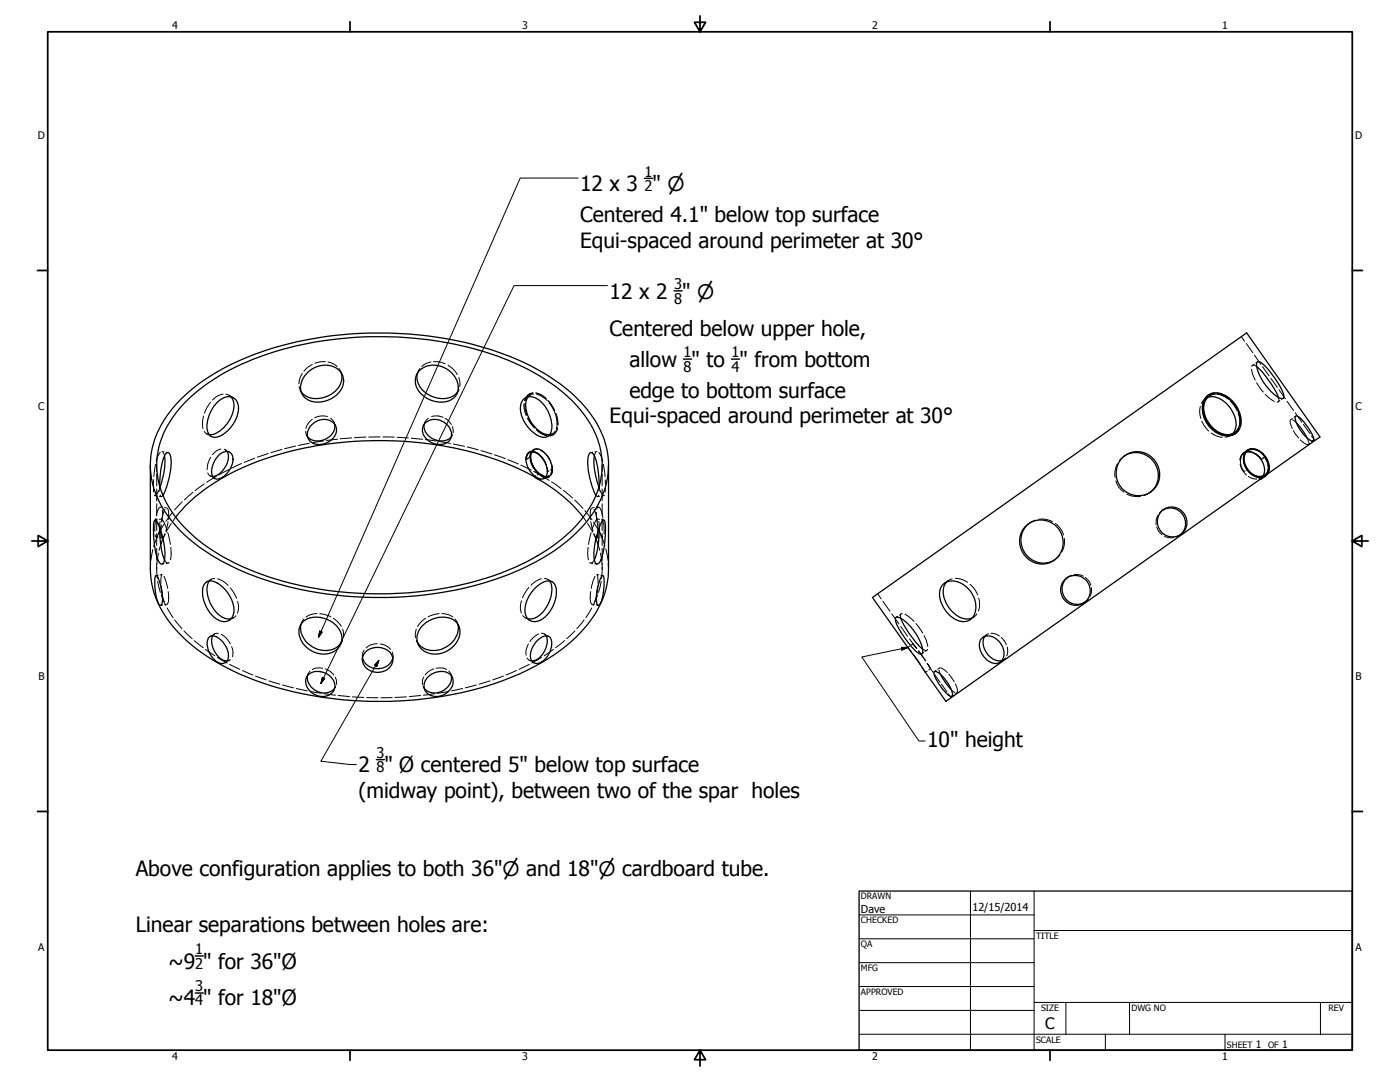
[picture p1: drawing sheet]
<svg xmlns="http://www.w3.org/2000/svg" width="559mm" height="432mm" viewBox="0 0 559 432" stroke-linecap="round" stroke-linejoin="round" font-family="sans-serif">
<!-- layer: Hidden (ANSI) -->
<g fill="none" stroke="#000" stroke-width=".4">
<path d="M495.5 134.4l1.3 1.8M497.5 137.1l2.6 3.7M89 157.3l-2.2 .8-2 1.5M90.2 157.3l1.2 .4 .8 .7M91.4 157.7l.6 .4M92.6 158.4l.6 .4M119.4 154.3l.8 2M119.8 155.6l.2 .5M120.3 156.6l.2 .4M120.6 149l-1.1 2.5-.2 1.7M124.7 145.4l-1.6 1-1.8 1.7M129.9 144.3l-2.1 .1-2.1 .6"/>
<path d="M130.9 144.5l2.3 .7 1.4 1.1M135.3 147.1l.9 1.8M136 148.1l.1 .6M136.4 149.1l.2 .4M166.5 149.1l-.2 .4M166.9 148.1l-.1 .6M167.6 147.1l-.9 1.8M172 144.5l-2.3 .7-1.4 1.1M173 144.3l2.5 .2 2.2 .7M178.8 145.7l2.6 2.2 1.1 1.6M182.6 156.6l-.2 .4M183.1 150.7l.5 1.8-.1 1.8"/>
<path d="M183.1 155.6l-.2 .5M183.2 155.4l-.5 .9M210.4 158.4l-.7 .4M211.3 157.2h.1M211.6 157.7l-.6 .3M212.7 156.8a3.8 3.8 0 0 0-3.3 3.1M212.7 156.8a3.5 3.5 0 0 0-3.1 3.1M213 157.2l-1 .3-1.2 .9M213.9 156.8l1.9 .7 2.1 1.6M213.9 156.8a8.8 8.8 0 0 1 4.1 2.3M214.2 157.4a9 9 0 0 1 4.2 2.4M218.8 160l1.4 1.9 1 2"/>
<path d="M218.8 160l2.6 3.8M481.1 159.1l-1.5 1.9M481.4 158.9l-.3 .2M481.6 158.8l-.5 .3M481.9 158.7l-.3 .1M482.6 158.1l-.5 .3M484.6 156.8l-2.3 .9M484.8 157.3a4.5 4.5 0 0 0-3.8 2.7M485.8 156.8l2.1 .6 2.4 1.5M486 157.3l1.9 .6 2.3 1.4M491.2 159.8l1.7 1.9 1.2 2.1M499.6 147.3l.3 1.7 1.1 2.7"/>
<path d="M499.6 146.2h.1a1.09 1.09 0 0 1 1.9 .1M500.6 145.4l-.7 .5M500.7 141.7l2.6 3.7M501.6 152.7l2.7 3.8M501.9 144.4l-.6 .5M503.9 146.3l2.6 3.7M505 157.4l1.9 1.7 1.7 1.1M507.2 150.9l2.6 3.7M510.3 158.6l.1 .6a.85 .85 0 0 1-.7 1.3M510.5 155.5l2.6 3.7M510.9 159.9l-.7 .4M512.2 158.9l-.7 .5"/>
<path d="M81.3 166.1l-.5 2.2 .2 2.7M81.5 172.1l.9 1 1.1 .4M82.5 173.1l.6 .4M83.7 173.8l.6 .4M84 160.5l-2.4 4.4M88.1 179.2l-1.7 .7-1.6 1.5M89.5 179.3l1.2 .8M89.9 179.5l.6 .3M112.5 179.4l-4.4 1.3M118 178l-4.4 1.1M122 172.1l.2 1.1 .5 1M122.4 173.6l.2 .5"/>
<path d="M122.8 174.6l.2 .4M123.5 176.8l-4.4 1M124.7 167.3l-1.5 1.4-1.1 2.3M129.1 176l-4.4 .7M130.7 166.2l-2.4-.2-2.7 .8M132 166.9l1.1 1.2 .4 1.2M133.3 168.5l.2 .5M133.7 169.5l.3 .4M134.7 175.3l-4.5 .5M140.4 174.8l-4.6 .3M146 174.4l-4.5 .3M151.7 174.4h-4.6"/>
<path d="M152.8 174.4h4.6M158.5 174.5l4.5 .3M164.1 174.9l4.6 .4M169.2 169.5l-.3 .4M169.6 168.5l-.2 .5M169.8 175.5l4.4 .5M170.9 166.9l-.8 .9-.7 1.5M172.3 166.2l.4-.1a6.8 6.8 0 0 1 4.1 .5M175.4 176.2l4.4 .8M177.6 166.9l1.2 .9 1.3 1.6M180.1 174.6l-.2 .4M180.5 170.2l.4 1.8-.1 .8"/>
<path d="M180.5 173.5l-.4 .7M180.5 173.6l-.2 .5M181 177.2l4.4 .9M186.5 178.4l4.4 1.1M192 179.8l4.3 1.4M209.2 161.1v2.2l.8 2.5M209.5 161.1l.1 2.2 .7 2.4M210.8 166.8l2.6 4-1.9-2.3-1-1.6M212.9 179.5a3.5 3.5 0 0 1 3.9 .6M212.9 179.4h.1M213.1 179.6l-.6 .4M213.3 179.3a3 3 0 0 0-1.8 3.1"/>
<path d="M214.2 171.6l1.9 1.4zM214.2 179.1l1.9 .6 1.5 1.2M214.5 179.3l-.9 .1-1.3 .9M215.8 179.7v.1a8.4 8.4 0 0 1 3.5 3.6M216.1 173l2.2 .9M216.1 173l2.1 .9M219.2 160.8l1.4 2 1 2.2M219.3 173.8l-.7 .4M220.5 173l-.6 .4M220.7 173.5v.1M220.7 173.5h.1M221.5 172.2l-.7 .7-1.3 .5"/>
<path d="M221.6 165l.6 2.4 .2 2.1M221.9 165l.5 1.6 .4 3M222 166.2a8.5 8.5 0 0 1 .1 4.9M222.3 170.8a3.3 3.3 0 0 1-2.8 3.1M222.6 170.8a3.5 3.5 0 0 1-3.1 3.1M479.1 162.1l-.2 2.6 .4 2.2M479.7 168.1l.9 1.8 1.9 2.1M480.6 161l-.3 2.6 .5 2.3M481.1 167l.7 1.5 2.1 2.4M483.4 172.8l2 1.1 2.5 .6M484.9 171.8l2.3 1.2 2.2 .5M491 160.1l1.4 1.4 1.4 2.5"/>
<path d="M491.4 173.6l-2.3 .9M491.6 173.5l-.2 .1M491.9 173.3l-.5 .3M492.1 173l-.2 .2M492.8 172.6l-2.2 .8M492.8 172.6l-.4 .4M494.2 165l.7 2.6-.2 2.1M494.3 170.8l-1.5 1.8M494.6 165l.6 2.8-.1 2.1M494.7 171.1l-1.6 1.9M498 179.9l-.5 .4M499.9 179.1l-1.4 .2-1.1 .7"/>
<path d="M500.9 179.3l2 .9 1.4 1.3M501 179.3a3.4 3.4 0 0 0-4.6 3.3M513.7 160.1l2.6 3.7M515.1 167.5l-.1 1.5 .8 2M515.9 167l-.7 .4M516 167.5l1.4 1.2M516.3 171.8l2.1 3.1M517 164.8l2.6 3.7M517.2 166.1l-.7 .4M519 175.5l1.6 1.4 1.5 .5M520.3 169.4l2.6 3.6M521.7 174.8l.7 1.7"/>
<path d="M522.8 176.8l-.6 .5M523.5 174l1.3 1.8M524.1 175.9l-.6 .4M61.3 191.4v4.9M61.9 197.8l.8 .1M62 185.3l-.6 4.9M62.5 185.7v2.3M62.5 189.2v4.7M62.5 195.1v4.8M63.4 195.6a2.46 2.46 0 0 1-1.6 2.2l-.2-.3M63.6 198.1l.8 .1M63.7 194.2l.1 1.8"/>
<path d="M63.7 193.9v.2M63.9 194.4l-.3 .7M63.9 180.5l-.9 1.5-.6 2.1M63.9 197.6l.1 .2a.52 .52 0 0 0 .6 .4 .52 .52 0 0 0 .4-.5M64.6 180.2l.9 .1M65.2 180.6l.5 1.3M66.3 180.5l.8 .1M77 196.5l-3.4 3M81.5 193.1l-3.6 2.7M82.9 188.7a1.92 1.92 0 0 0 2 1.5M83.8 189.9l.7 .3M84.1 182.5l-1.2 3-.2 2"/>
<path d="M85 190.6l.7 .3M86.4 190.1l-3.9 2.4M91.1 180.1l.6 .4M91.3 187.4l-4 2.1M96.5 185l-4.2 1.9M101.7 182.9l-4.2 1.6M107.1 181l-4.4 1.4M197.4 181.5l4.3 1.5M202.7 183.5l4.2 1.7M207.9 185.6l4.1 2M211.6 183.4l.5 1.8 1 1.8M211.7 182.4l.3 1.7"/>
<path d="M211.9 180.3l-.6 .4M212.2 180.2a5.6 5.6 0 0 0-.2 4.1M212.2 185l1.9 3M212.3 180.1l-1 .4M212.3 185.4l2.3 3.4M212.8 186l.8 1.4M213 188.1l2 1.1M213.4 180.3l2.3 1.6M213.7 187.8l1.3 1.4M213.8 189.9l-.6 .3 .4 .2M213.9 190.6l.8 .5M215 189.2l-.6 .3"/>
<path d="M215.5 189.5a3.5 3.5 0 0 0 3.9 .7M215.9 189.7l-1.2-1 1.4 1M215.9 189.7l.1 .1M215.9 189.7h.2M216 191.1l-.6 .4-.4-.2M216 189.7h.1M216 189.5l-.1 .2M216 189.7h-.1M216 189.7h.2M216 189.5l.2 .1M216 189.6v.1M216.1 189.7l1.6 .7 .8-.1"/>
<path d="M216.1 189.7l.2 .2M216.2 189.9h.1M216.3 189.9l.9 .3h1.6M216.3 189.8l.1 .1M216.3 189.8h.1M216.3 182.5l1.8 3.1M216.3 189.7h.1M216.4 189.7l-.1 .1M216.4 189.7v.2M216.4 189.9h-.1M217.2 190.4l2 1.3M217.2 190.4l-.6 .4"/>
<path d="M217.5 184.4l.6 1.2M217.6 180.8l.9 1.1 1.4 2.4M217.9 190.6l-.7 .3M218.2 181.6l1.8 3.4M218.4 186.4l.2 1.8M218.4 186.9l.2 1.3M219.1 190.4h-1.9M219.1 189.9l-.7 .3M219.1 190.1h.1M219.1 187.9l-.5 .3M219.2 190.3h.1M219.3 189.7l-1.3 .5"/>
<path d="M219.8 184.5a6 6 0 0 1 0 5M220.2 192.3l3.8 2.7M220.2 185.3a5.8 5.8 0 0 1-.1 4.1M220.2 186l.2 1.8-.6 1.9M220.2 187.3l-.1 1.3-.5 1.1M220.2 187.3l-.2 1.3M220.2 187.3l-.5 .3M224.9 195.7l3.6 3.1M229.4 199.5l3.3 3.4M236.6 180.5l-.8 .1M237.7 180.6l-.5 1.3M238.3 180.2l-.9 .1"/>
<path d="M239 197.6l-.1 .2a.52 .52 0 0 1-.6 .4 .52 .52 0 0 1-.4-.5M239 180.5l.9 1.5 .7 2.1M239 194.4l.3 .7M239.2 194.2l-.1 1.8M239.2 193.9v.2M239.3 198.1l-.8 .1M239.5 195.6a2.46 2.46 0 0 0 1.5 2.2l.2-.2M240.3 185.7v2.3M240.3 189.2v4.7M240.3 195.1v4.8M240.9 185.4l.6 4.9M241 197.8l-.8 .1"/>
<path d="M241.6 191.5v4.9M445.4 191.9l1.2 2.5 2 2M446 185l-1 3 .1 2.5M448.8 182l-.2 .1M448.8 181.9l-2 1.9M449.1 181.7l-.2 .2M449.8 197.2l1.9 .7 3.5 .2M459 196.5l-.1 .2M459.1 196.5l-2.5 1.2M459.4 196.3l-.2 .1M495 185.2a7.9 7.9 0 0 0 2.5 4.3M495.1 185.2l.6 1.9 .8 1.1"/>
<path d="M495.5 182.3l-.4 1.8 .3 1.7M495.6 186.7l.9 1.5M496.1 181l.3-.3-1 1.2-.4 1.7 .3-1.5zM496.5 184.2l.5 1.5 .8 1.6M496.9 180.4l-.5 .3M497 187.9l-.5 .3M497 180.6l-.4 .4M497.3 180.5l-1.4 1M497.8 187.3l.7 .9 1.8 1.3M497.8 187.3l.7 .8M497.8 187.3l-.4 .3M498 180.2l-1.6 .5"/>
<path d="M498.2 190.1l1.6 .8 1.8 .3M499.2 188.8l.9 .6M499.6 180.3l-1.3-.2-1.9 .6M499.6 180.4l1.5 .8M501.1 181l2.3 2.3M502.5 180.1l1.2 .9 1.1 1.4M503.9 190.2l-.5 .4M503.9 190.8l-.2 .2M504 190l-1.5 1M504.4 190.2l-.3 .2M504.6 190.1l-.4 .4M504.8 189.5l-.5 .4"/>
<path d="M504.9 189.9l-.2 .1M505 189.7a3.3 3.3 0 0 1-3.2 .5M505 189.7h.1M505 189.7l-.2 .2M505 182.3l.8 1.3 .7 2.6M505.1 189.7h.1M505.1 189.6v.1M505.1 189.7h-.1M505.5 189.5l-.2 .2M506.5 187.2l-.2 1.3-.6 .9M61 219.3l-.8 4.5M62.2 207l-.4 5"/>
<path d="M62.3 214.2l.8 .2M62.5 201v4.8M62.5 207v4.7M62.5 212.9v4.8M62.5 218.8v4.8M62.7 207.4l-.8 .1M62.9 214l-1.6 4.2M63.9 208.1l-.2 2.4M63.9 214.5l.8 .1M64.1 202.3l-.9 .8-.8 2.7M64.1 217.4l-.6 2.2M64.1 202.4l.9 .1"/>
<path d="M64.2 210l-1.1 3.2a.75 .75 0 0 1-.3 .8 .75 .75 0 0 1-.8 .1l-.2-.8M64.3 209.4l-.1 2.6M64.4 207.1l-.8 .2M64.5 207.1l1 1.3 1.1 3M64.8 203.5l.1 1.9-.4 2.9M65.6 209l-2.2 3.9M65.7 202.6l.8 .1M65.8 203.3l-.6 1.6-.7 3.3M65.8 212.9l-.8 1.7M65.9 213.2l-.9 1.9M66.8 202.9l.5 1.6-.1 2.8M66.9 212.5l1.1 4.7"/>
<path d="M67.1 208.2l-.9 3.8M68.1 218.4l.2 3.1-.2 1.9M68.4 208.9l-2 3.4M69 204.4l-2.8 3.6M70.1 206.4l-1.1 1.6M72.8 200.3l-3.1 3.2M232.8 206.4l1.1 1.6M233.4 203.8l2.9 3.7M234.5 208.9l2 3.4M234.8 218.4l-.2 2.8 .3 2.2M235.8 208.2l.9 3.8M236 212.5l-1.1 4.7"/>
<path d="M236.1 202.9l-.5 1.6 .1 2.8M236.9 208.4l2.4 4.1M237 213.2l.9 1.9M237 212.9l.9 1.7M237 203.3l.7 1.6 .7 3.3M237.2 202.6l-.9 .1M238.1 204.5l.5 5M238.2 203.2a.74 .74 0 0 1 .6-.9 .74 .74 0 0 1 .8 .8l1.1 3.5M238.6 209.4l.1 2.6M238.8 217.4l.6 2.2M238.8 202.4l-.8 .1M239 210.8l.9 2.8 .7 .6-.8 .2"/>
<path d="M239 208.1l.2 2.4M239 214.5l-.8 .1M239.3 207.3l-.9-.2-.5 .5-1.6 3.8M239.8 213.6l1.7 4.3M240.2 207.4l.8 .1M240.3 201v4.8M240.3 207v4.7M240.3 212.9v4.8M240.3 218.8v4.8M240.9 208.3l.2 4.7M241.8 219l.9 4.6M410.7 209l-.2 .1"/>
<path d="M411 208.7l-.2 .2M413.3 207.6l-2.6 1.3M414.6 207.3h3.2l2.3 .9M421.3 208.9l2.2 2.4 1 2.2M424.8 214.8v2.9l-.9 2.6M461.7 210.3a5.5 5.5 0 0 0 2.2 3.1M462.2 205.7a5.5 5.5 0 0 0-.7 3.7M464.1 203.6l-.2 .2M464.1 203.6l-1.4 1.3M464.4 203.4l-.2 .1M464.7 213.9a6 6 0 0 0 3.7 .7M471 213.5l-.1 .1"/>
<path d="M471.1 213.4l-1.7 .9M471.4 213.2l-.2 .2M60.1 224.9l-.1 2.2M62.5 226.4l.3 4.5M62.5 224.8v2.3M62.9 232l1.1 4.4M63.1 229.6l-.8 .1M63.2 220.7l-.6 4.5M64.3 233.7l.1 1M64.4 237.5l1.8 4.1M64.6 229.4l-.3 1.2v2.2M64.7 229.3l-.8 .1"/>
<path d="M64.8 237.7l.9 2.6M65.4 230l1.5 4.8M65.5 225l-.9 .1M65.7 223.4a1.23 1.23 0 0 0 1.8 1.1M67.1 236.1a6.4 6.4 0 0 1-.4 5.1M67.1 224.7l-.8 .2M83.1 231.8l-.6 .4M84.3 231.2l-.6 .3M85.7 230.8l-1 .1-1.2 1M86.9 230.9l2.4 1.3 1.8 1.4M91.9 234.6l1.6 2.1 .9 2.1M94.9 240l.3 2.8-.5 1.9"/>
<path d="M208.2 239.8l-.5 2.1 .4 2.7M211.1 234.4l-2.6 4.2M216.1 230.9l-2.4 1.2-1.7 1.5M217.3 230.8l1.1 .3 1 .8M218.6 231.2l.6 .3M219.8 231.8l.6 .4M235.8 236.1a6.4 6.4 0 0 0 .4 5.1M235.8 224.7l.8 .2M237.2 223.4a1.23 1.23 0 0 1-1.8 1.1M237.4 225l.9 .1M237.5 230l-1.5 4.8M238.1 237.7l-.9 2.6"/>
<path d="M238.2 229.3l.8 .1M238.3 229.4l.4 3.4M238.5 237.5l-1.8 4.1M238.6 233.7l-.1 1M239.6 220.7l.7 4.5M239.8 229.6l.8 .1M240 232l-1.1 4.4M240.3 226.4l-.2 4.5M240.3 224.8v2.3M242.8 224.8l.1 2.3M350.3 237l1.4 2M352.4 240l2.8 4"/>
<path d="M377.5 232.4l-.5 .3M378.5 231.7l-.5 .3M380 231l-2.2 1.3M381.3 230.8l1.9 .2 3 1.4M387.2 233.2l1.8 1.9 1.2 2.3M390.7 238.7l.3 3.3-.5 1.8M420.9 223.5l-.1 .1M421.3 223.2l-.2 .1M423 221.5l-2 1.9M426 230.6l-.2 .1M426.3 230.3l-.2 .1M427.7 229.6l-1.7 .9"/>
<path d="M428.6 229.4h2.5l1.3 .5M433.2 230.4a5.8 5.8 0 0 1 2.2 3.2M434.4 239.1l-1.4 1.2M435.6 234.5a5.6 5.6 0 0 1-.6 3.8M65 241.4l-.9 .2M66.5 241.2l-.8 .1M66.7 242.6l2.4 3.9M69.8 247.4l2.8 3.5M73.4 251.8l3.3 3.1M77.5 255.7l3.6 2.8M82 259.2l3.7 2.5M84.5 253.7l-.7 .3"/>
<path d="M85.7 253l-.7 .3M87.1 252.8a1.96 1.96 0 0 0-2.2 .9M88.3 253.2l2 1.4 1.6 2.3M92 247.3l-.6 .3M92.5 258.1l.5 1.7-.2 2.3M93.2 246.6l-.6 .3M94.2 245.7l-2 1.3M120 249.2l-.2 .5M120.5 248.3l-.2 .5M121.3 247l-1.1 2M126.5 244.9a7.7 7.7 0 0 0-4.3 1.4M127.6 244.9l1.8 .3 2.7 1"/>
<path d="M133 246.8l1.9 1.5 1.3 1.7M136.1 256.7l-.1 .5M136.6 255.8l-.2 .4M136.7 251.1l.5 2.2-.2 1.1M136.7 255.5l-.5 1M145.4 259.5l-.5 .7-.2 1.5M150.6 256.9a6.1 6.1 0 0 0-4.5 1.7M151.8 257a6 6 0 0 1 4.1 2.2M166.2 251.1l-.5 2.2 .2 1.1M166.2 255.5l.5 1M166.3 255.8l.2 .4M166.8 256.7l.1 .5"/>
<path d="M169.9 246.8l-1.9 1.5-1.3 1.7M175.3 244.9l-1.8 .3-2.6 1M176.4 244.9a7.7 7.7 0 0 1 4.3 1.4M181.6 247l1.1 2M182.4 248.3l.2 .5M182.9 249.2l.2 .5M208.7 245.7l.8 .8 1.2 .5M209.7 246.6l.6 .3M210.9 257l-1 2.8 .1 1.7M210.9 247.3l.6 .3M214.9 253l-1.9 1.3-1.5 1.7M216.1 252.7l1.1 .2 .8 .8"/>
<path d="M217.2 253l.7 .3M218.4 253.7l.7 .3M220.9 259.2l-3.7 2.5M225.4 255.7l-3.6 2.8M229.5 251.8l-3.3 3.1M233.1 247.4l-2.8 3.5M236.2 242.6l-2.4 3.9M236.3 241.2l.9 .1M238 241.4l.8 .2M356 245l2.8 4M358.3 245.9l-.6 .5M359.5 249.9l2.8 4"/>
<path d="M359.7 245l-.7 .5M360.1 244.9h-.1a1.21 1.21 0 0 0-.5 1.9M361.2 245.2l1.8 1.1 1.9 1.7M363 257.9l-.7 .5 1.6 1.9M363 255l1.4 1.9M364.4 256.9l-.7 .5M365.6 248.9l2.7 3.7M366 258.8l-1.6-1.9 1.5 1.9M366.6 259.8l2.8 4M366.7 259.8l2.8 3.9M368.2 259l.8 .5a.77 .77 0 0 0 1.2-.4M368.8 253.6l.9 1.9 .6 2.5"/>
<path d="M370 259.5l-.7 .5M387.7 246.9l-.4 .4M388.7 246.3l-.5 .3M389.9 245l-1.1 1.2-.9 .4M392.7 254l-.4 .4M393.8 253.3l-.5 .4M394.6 252.9l-1.5 1M395.5 252.7l1.8 .3 1.6 .8M399.6 254.4l1.2 1.3 .9 1.6M402 258.2l.2 2.3-.4 1.2M432.9 240.4l-.2 .1M433.3 240.2l-.2 .1"/>
<path d="M86.7 262.3l4 2.3M90.5 264.1l-.6 .4M91.6 265.1l4.1 2M91.7 263.5l-.6 .3M91.9 263.2l-1.2 .5M96.8 267.6l4.1 1.8M102 269.8l4.2 1.5M107.3 271.7l4.4 1.3M112.8 273.4l4.4 1.1M118.2 274.8l4.5 .9M122.6 269.8l-.2 .5M123 268.9l-.2 .5"/>
<path d="M123.8 267.8l-1.1 1.8M123.8 275.9l4.5 .8M128.8 266.7l-.3-.1a5.1 5.1 0 0 0-3.8 .6M129.4 276.9l4.5 .5M129.8 267h.2a6.5 6.5 0 0 1 3.2 2.4M133.5 274.9l-.2 .5M133.8 270.3l.4 1.1v1.8M134 273.9l-.5 .7M134 274l-.3 .4M135 277.6l4.6 .4M140.7 278.1l4.5 .2M144.7 261.7v.7"/>
<path d="M144.7 262.6l-.1 .5M146.4 278.4h4.5M156.5 260.2l.3 2.4M156.5 278.4h-4.5M156.8 262.8v.5M156.8 261.8v.5M162.2 278.1l-4.5 .2M167.9 277.6l-4.5 .4M168.9 273.9l.5 .7M168.9 274l.3 .4M169.1 270.3l-.4 1.1v1.8M169.4 274.9l.2 .5"/>
<path d="M173.1 267l-1.7 .8-1.7 1.6M173.5 276.9l-4.5 .5M174.1 266.7l.3-.1a5.1 5.1 0 0 1 3.8 .6M179.1 275.9l-4.5 .8M179.1 267.8l1 1.8M179.9 268.9l.2 .5M180.3 269.8l.2 .5M184.7 274.8l-4.5 .9M190.1 273.4l-4.4 1.1M195.6 271.7l-4.3 1.3M200.9 269.8l-4.2 1.5M206.1 267.6l-4.1 1.8"/>
<path d="M210.4 262.6l1 .9 .9 .2M211.2 263.5l.6 .3M211.3 265.1l-4.1 2M212.4 264.1l.6 .4M216.2 262.3l-3.9 2.3M364.6 261.2l2.8 4M368.1 266.3l1.2 2M368.6 260.5l-.7 .4M370.1 267.8l-.7 .6M370.1 264.8l1.3 2zM370.7 267.3l.7-.5 1.1 1.6M373.1 269.2l2.1 3.1"/>
<path d="M373.6 267.5l-.7 .5M374.8 267.4l.6 1.7M375 266.6l-.7 .5M375 266.6l1.5 .4 1.6 1.4M375.8 273l2.2 3.2M378.5 276.9l1.2 1.5M378.7 269l2.2 3.1M379.7 275.2l1.4 1.2M380.6 277.4l-.7 .5M381.3 272.9l.8 2.2-.1 1.3M382 276.5l-.7 .4M399.7 263.8l-.5 .4"/>
<path d="M400.7 263.2l-.5 .3M401.4 262.5l-1.5 1.1"/>
</g>
<g fill="#000">
<circle cx="211.3" cy="157.3" r=".19"/>
<circle cx="212.9" cy="179.5" r=".19"/>
<circle cx="213.2" cy="190.2" r=".19"/>
<circle cx="215.4" cy="191.5" r=".19"/>
<circle cx="216" cy="189.5" r=".19"/>
<circle cx="216.3" cy="189.9" r=".19"/>
<circle cx="505.9" cy="189.2" r=".19"/>
<circle cx="362.3" cy="258.4" r=".19"/>
</g>
<!-- layer: Visible (ANSI) -->
<g fill="none" stroke="#000" stroke-width=".51">
<path d="M72.1 159.4a89.9 89.9 0 0 1 41.1-21.7 150.9 150.9 0 0 1 89.9 4.4 75.3 75.3 0 0 1 32.2 22.6 33 33 0 0 1-.2 42.3 72.4 72.4 0 0 1-30.3 21.5 149 149 0 0 1-106.2 .3 73.5 73.5 0 0 1-30.5-21.4 32.9 32.9 0 0 1-.8-42.4zM92.2 158.4a8.5 8.5 0 0 1-1 9.9 9.8 9.8 0 0 1-7.7 5.2M122.7 148.7a9 9 0 0 1 13.4 0 7 7 0 0 1-3.2 10 9.4 9.4 0 0 1-11.7-.5 7.2 7.2 0 0 1 1.5-9.5zM136.2 148.9a8.4 8.4 0 0 1-6.8 9.7 8.2 8.2 0 0 1-9.2-2.3M166.7 148.9a8 8 0 0 0 5.6 9.2 8.5 8.5 0 0 0 10.4-1.8M167.5 147.8a9.6 9.6 0 0 1 14.8 4 6.1 6.1 0 0 1-.6 6.4 6.1 6.1 0 0 1-6 2.3 10.3 10.3 0 0 1-9.9-7.8l.3-2.8zM208.9 159.4a5.1 5.1 0 0 1 7.2 1.1 13.2 13.2 0 0 1 3.7 12.2 3.3 3.3 0 0 1-5.2 1.1 13.2 13.2 0 0 1-6.8-12.2zM210.8 158.4a9 9 0 0 0 .7 9.1 10.5 10.5 0 0 0 7.4 6l.6-.1M481.4 158.5a6.3 6.3 0 0 1 8.5-.2 11.4 11.4 0 0 1 4.8 12.9 6 6 0 0 1-9.2 1.1 10.8 10.8 0 0 1-4.5-13.4zM481.8 158.8a6.4 6.4 0 0 1 9.1 .8 9.7 9.7 0 0 1 2.9 12.1 5.9 5.9 0 0 1-8.3 .1 10.6 10.6 0 0 1-4.6-11.5zM481.9 158.7a8.4 8.4 0 0 1 9.2 4.2 8.3 8.3 0 0 1 1 10.1M482.3 157.7a8.5 8.5 0 0 0-.5 11.3 9.1 9.1 0 0 0 10.8 4.4l.5-.4"/>
<path d="M501.6 146.3l2 1.9 3.9 5.2 2.8 5.2M501.9 144.4a4.5 4.5 0 0 1 3.6 2.3l3.6 4.6 2.1 3.5a4.8 4.8 0 0 1 1.1 4.1 4.7 4.7 0 0 1-4.5-2.2l-3.2-3.8-2.1-3.7a5.3 5.3 0 0 1-.6-4.8zM74.1 160.3a84 84 0 0 1 35.8-20 146.4 146.4 0 0 1 93.2 3.6 69.1 69.1 0 0 1 30.8 22.7 32 32 0 0 1-1.5 40.3 76.8 76.8 0 0 1-34.8 22.7 145.9 145.9 0 0 1-95.7-1.3 72.9 72.9 0 0 1-31.9-22.1 32.2 32.2 0 0 1 .5-41.7zM86.8 160.5a5 5 0 0 1 7.4-.9 9 9 0 0 1-1.5 10.1 9.1 9.1 0 0 1-7.5 4.8 4.5 4.5 0 0 1-2.5-5.8 15.3 15.3 0 0 1 4.1-8.2zM124 170a6.2 6.2 0 0 1 9.9-.3 5.7 5.7 0 0 1-4.9 7.5 4.5 4.5 0 0 1-6.3-4.8zM133.5 169.3a6.3 6.3 0 0 1-6.8 6.7l-2.5-.5-1.5-1.3M169.4 169.3a6.3 6.3 0 0 0 6.8 6.7l2.5-.5 1.4-1.3M169.9 168.6a6.5 6.5 0 0 1 6.9-.3 6.5 6.5 0 0 1 3.3 6 4.9 4.9 0 0 1-6.7 2.7 5.6 5.6 0 0 1-4.4-7.3zM497.8 179.7a6.2 6.2 0 0 0 1.3 9.3 5.6 5.6 0 0 0 5 1.4l-126.5 89.5-29.4-41.5 149.4-105.6 29.3 41.6-21 14.8M517.1 166.2a2.68 2.68 0 0 1 2.9 1.8 17 17 0 0 1 4.4 7.5 .84 .84 0 0 1-.8 .6 .84 .84 0 0 1-.8-.5 13.5 13.5 0 0 1-5.8-9.3zM517.4 168.7l2.4 2.9 1.9 3.2M60 185.7v41.4a37.5 37.5 0 0 0 12.5 26.6 87.3 87.3 0 0 0 36.3 20.2 149.9 149.9 0 0 0 94.4-3.3 73.2 73.2 0 0 0 32.1-22.4 34.3 34.3 0 0 0 7.6-21.1v-41.4"/>
<path d="M63.7 193.9l.2-4.5 .7-4a6.4 6.4 0 0 1 2.3-4.8 2.47 2.47 0 0 1 1.4 2.9v2.7l-.7 4-1.1 4.2-1.5 3.3M65.7 181.9a27.9 27.9 0 0 1-1.8 12.5M87.4 181.7a3.2 3.2 0 0 1 5.2-.2 8.2 8.2 0 0 1-3.6 8.8 2.61 2.61 0 0 1-4.2-.4 8.6 8.6 0 0 1 2.6-8.2zM90.7 180.1a8 8 0 0 1-3.4 9.1l-2.4 1M210.1 183.3l1.6-.9a8.5 8.5 0 0 0 6.3 7.8M210.7 180.9a3.8 3.8 0 0 1 5.6 1.6 7.9 7.9 0 0 1 1.6 7.7 2.58 2.58 0 0 1-4 .1 7.9 7.9 0 0 1-3.5-9.1zM211.3 180.5l-1.1 1.3-.1 1.5a2.63 2.63 0 0 1 1.3-2.7 2.63 2.63 0 0 1 3.1 .4l1.8 1.7 1.2 1.7M212.3 180.3a6 6 0 0 0 .5 5.7M213.2 190.2l2.2 1.3M237.2 181.9v4.7l.7 3.8 1.1 4M239.2 193.9l-.2-4.5-.7-4a6.4 6.4 0 0 0-2.3-4.8 2.47 2.47 0 0 0-1.4 2.9l.1 3.3 .6 3.4 1.1 4.2 1.5 3.3M447.5 183.1a8.8 8.8 0 0 1 13.5 .9 8.8 8.8 0 0 1-3 13.1 9 9 0 0 1-10.7-2.9 9 9 0 0 1 .2-11.1z"/>
<path d="M448.8 181.9a8.9 8.9 0 0 1 11.8 2.6 8.9 8.9 0 0 1-1.5 12M497.3 180.5a5.9 5.9 0 0 1 6.1 2.8l1.4-.9M497.5 180a5.1 5.1 0 0 1 7.2 1.7 5.9 5.9 0 0 1 .4 8.3 5.6 5.6 0 0 1-7.3-2.6 6 6 0 0 1-.3-7.4zM501.1 181.2a7.4 7.4 0 0 1 3.2 8.5l-.3 .3M504.9 189.9h.1M504.8 182.4a5.6 5.6 0 0 1 .4 7.2 5.9 5.9 0 0 0-1-8.2 4.4 4.4 0 0 0-6.9-.7 7 7 0 0 0 4.5 9.4l1.6 .2 1.4-.4M504.8 182.4a5.2 5.2 0 0 1 0 7.1 4.5 4.5 0 0 1-4.7-.1M504.9 189.7h.4l-.4 .2M505.1 190l-2.4 1.5M61.7 207.6h.1a2.47 2.47 0 0 1 1.6 2.3l1.7 5.2 .7 5.4a5 5 0 0 1-1.2 4.6 3.2 3.2 0 0 1-2-2.9l-.6-2.6-.7-6v-4.2zM63.7 210.5l.6 8.1 1.4 4.8M64.2 212a2.77 2.77 0 0 0 .6 2.6h.2"/>
<path d="M65 215.1l-.9 2.3M70.1 206.4a73.3 73.3 0 0 1 32.3-22.1 145.2 145.2 0 0 1 100.4 .9 72.1 72.1 0 0 1 30 21.2M237.9 215.1l.9 2.3M238.7 212l-.1 2-.3 .6h-.4M239.2 210.5l-.6 8.1-1.4 4.8M240.5 207.8l.4-.3a3.5 3.5 0 0 1 .8 3.1l-.3 5.6-.7 4.5a4.9 4.9 0 0 1-2.4 4.4 5.1 5.1 0 0 1-1.2-4.9l1-6.3 1.4-4.3zM409.5 209.9a8.8 8.8 0 0 1 14.2 3.2 8.8 8.8 0 0 1-8.2 12 9.1 9.1 0 0 1-7.8-5.7 9.1 9.1 0 0 1 1.8-9.5zM410.7 208.9a8.9 8.9 0 0 0-1.5 12 8.9 8.9 0 0 0 11.8 2.5M463.9 203.7a6 6 0 0 1 9.3 2.2 6 6 0 0 1-4.5 8.3 6.1 6.1 0 0 1-6.2-3.5 6.1 6.1 0 0 1 1.4-7zM464.1 203.6a6.1 6.1 0 0 1 8 1.8 6.1 6.1 0 0 1-1 8M62.1 229.7a1.09 1.09 0 0 1 1.1 1.3 17.5 17.5 0 0 1 1.3 10.4 1.04 1.04 0 0 1-1.5-1.2 21.4 21.4 0 0 1-.9-10.5zM64.4 234.7l.4 3"/>
<path d="M82.1 232.5a4.6 4.6 0 0 1 5.6 .9 13.1 13.1 0 0 1 5.6 11.4 4.1 4.1 0 0 1-6.8 2.3 13.2 13.2 0 0 1-5.3-13.4zM83.5 231.9a10.4 10.4 0 0 0 1.2 10.2 8.1 8.1 0 0 0 7.5 4.9M213.4 234.9a6.8 6.8 0 0 1 6.8-2.8 5.1 5.1 0 0 1 1.8 5.6 12.6 12.6 0 0 1-7.4 10.2 4 4 0 0 1-5.1-4.8 13.4 13.4 0 0 1 3.9-8.2zM219.4 231.9a9.5 9.5 0 0 1-.6 9.2 8.5 8.5 0 0 1-8.1 5.9M238.5 234.7l-.4 3M240.3 229.8l.2-.1a1.6 1.6 0 0 1 .6 2.1 20.3 20.3 0 0 1-1.8 9.5 .67 .67 0 0 1-.9 .2 .67 .67 0 0 1-.2-.9 18.7 18.7 0 0 1 2.1-10.8zM376.7 232.9a7.7 7.7 0 0 1 10.3 2.6 8.6 8.6 0 0 1 .7 11.4 6.3 6.3 0 0 1-8.5-1.2 10.3 10.3 0 0 1-3.5-11.6zM377.8 232.3a8.1 8.1 0 0 0 .5 9.4 8.9 8.9 0 0 0 9.1 5.1l.5-.2M426 230.5a6.1 6.1 0 0 0-.9 8.1 6.1 6.1 0 0 0 7.9 1.7M83.6 254.2a4.3 4.3 0 0 1 5.2 1.9 7.2 7.2 0 0 1 1.9 7.6 3.2 3.2 0 0 1-5.1-.4 8.4 8.4 0 0 1-2.5-8.6zM84.9 253.7a8.3 8.3 0 0 0 5.2 10h.6M120.2 249a9.3 9.3 0 0 0 9.8 10.6 7.1 7.1 0 0 0 6.2-3.1"/>
<path d="M120.7 248.3a9.6 9.6 0 0 1 12.3 .2 6.8 6.8 0 0 1 2 10.1 9.5 9.5 0 0 1-14.9-3.2 6.2 6.2 0 0 1 .6-7.1zM168.4 249.9a10.2 10.2 0 0 1 13.5-1.8 7.1 7.1 0 0 1-1.7 10.5 8.8 8.8 0 0 1-12.9-.8 6.5 6.5 0 0 1 1.1-7.9zM182.7 249a9.3 9.3 0 0 1-9.9 10.6 7.1 7.1 0 0 1-6.1-3.1M214.4 255.7a4.1 4.1 0 0 1 4.9-1.5 6.6 6.6 0 0 1-.9 7.8 4.4 4.4 0 0 1-5.7 2.3 5.7 5.7 0 0 1 .7-7.3zM218 253.7a8 8 0 0 1-5.5 10h-.2M357.7 246.4a5.6 5.6 0 0 1 4.6 2.5l2.3 2.5 2.4 4a5.8 5.8 0 0 1 .9 5.5 4.6 4.6 0 0 1-3.8-2.5l-2.8-3.6-2.8-4.5a3.7 3.7 0 0 1-.8-3.9zM359.5 246.8l2.8 5.2 3.3 4.3 2.6 2.7M392 254.6a5 5 0 0 1 7 1.7 5.4 5.4 0 0 1-.1 8.1 5.8 5.8 0 0 1-7.1-3.7 5.1 5.1 0 0 1 .2-6.1zM393.1 253.9a6.6 6.6 0 0 0 2.5 8.5l.8 .6a4.5 4.5 0 0 0 3.5 .6M122.7 269.6a6.4 6.4 0 0 0 3.6 6.2 6.4 6.4 0 0 0 7-.8l.2-.4M123 269.4a6.7 6.7 0 0 1 10.7 4.8 5.2 5.2 0 0 1-8.2 2.9 5.1 5.1 0 0 1-2.5-7.7zM144.7 262.4a6.4 6.4 0 0 0 10.4 3l1.2-1.5 .5-1.3"/>
<path d="M146 260.1a6.8 6.8 0 0 1 10.5 1.7 5.2 5.2 0 0 1-5.2 6.5 5.7 5.7 0 0 1-6.6-6zM170.6 270.4a6.6 6.6 0 0 1 9.6-.7 5.4 5.4 0 0 1-3.4 7.7 5 5 0 0 1-7.6-3.7l.5-1.9zM180.1 269.6a6.4 6.4 0 0 1-3.5 6.2 6.4 6.4 0 0 1-7-.8l-.2-.4M372.9 268a5.6 5.6 0 0 1 4.3 3 10.1 10.1 0 0 1 2.8 6.7 1.91 1.91 0 0 1-2.2-1 18.6 18.6 0 0 1-5.1-8.2zM375.4 269.1l1.9 3.3 2.4 2.8"/>
<circle cx="429.3" cy="235.7" r="5.9"/>
</g>
<!-- layer: Border (ANSI) -->
<g fill="none" stroke="#000" stroke-width=".7">
<path d="M19 12.7h520.8v406.4h-520.8zM139.7 8.6v4.1M279.4 6.3v6.4l-2.2-3.8h4.4l-2.2 3.8M419.1 8.6v4.1M15 107.9h4M539.8 107.9h4M12.7 215.9h6.3l-3.8-2.2v4.4l3.8-2.2M539.8 215.9l3.8 2.2v-4.4l-3.8 2.2h6.3M15 323.8h4M539.8 323.8h4M139.7 419.1v4.1M279.4 419.1l2.2 3.8h-4.4l2.2-3.8v6.3"/>
<path d="M419.1 419.1v4.1"/>
</g>
<!-- layer: Title (ANSI) -->
<g fill="none" stroke="#000" stroke-width=".4">
<path d="M387.3 355.6v63.5M412.7 355.6v63.5M342.9 365.1h69.8M342.9 374.6h69.8M412.7 371.3h127.1M342.9 384.2h69.8M342.9 393.7h69.8M342.9 412.7h196.9M342.9 403.2h69.8M412.7 400h127.1M425.4 400v12.7M441.2 412.7v6.4"/>
<path d="M450.8 400v12.7M488.9 412.7v6.4M527 400v12.7"/>
</g>
<path d="M342.9 355.6h196.9v63.5h-196.9z" fill="none" stroke="#000" stroke-width=".51"/>
<!-- layer: Symbol (ANSI) -->
<path d="M230.8 71.1h-23.2l-80.5 183.2M242.5 114h-37.3l-77.1 158.8M127.6 251.8l1 .4-1.5 2.1zM359.8 258.4h2.5l-2.3 1zM362.3 258.4l-18.3 3.8 22.8 33.5h2.5M128.7 270.3l.9 .5-1.5 2zM151.2 263.5l-.8 2.4-.9-.5zM151.2 263.5l-23.1 40.3 11.7 1.3h2.4" fill="none" stroke="#000" stroke-width=".4"/>
<path d="M127.6 251.8l-.5 2.5zM127.6 251.8l1 .4-1.5 2.1zM360 259.4l2.3-1zM359.8 258.4h2.5l-2.3 1zM128.7 270.3l-.6 2.5zM128.7 270.3l.9 .5-1.5 2zM151.2 263.5l-.8 2.4zM151.2 263.5l-.8 2.4-.9-.5z" fill="#000" stroke="#000" stroke-width=".4"/>
<path d="M257.2 71.2h3.3M269 116.1h3.3M272.8 143.3h3.2M292 143.3h3.1M150.2 303.1h3.2M77.9 381.5h3.3M77.9 396.3h3.3" fill="none" stroke="#000" stroke-width=".57"/>
<g font-size="8.4">
<text x="231.5" y="76.3">12 x 3 &quot; ⌀</text>
<text x="231.5" y="88.8">Centered 4.1&quot; below top surface</text>
<text x="231.5" y="98.8">Equi-spaced around perimeter at 30°</text>
<text x="243.3" y="119.1">12 x 2 &quot; ⌀</text>
<text x="243.3" y="134.1">Centered below upper hole,</text>
<text x="251.2" y="146.4">allow &quot; to &quot; from bottom</text>
<text x="251.2" y="158.9">edge to bottom surface</text>
<text x="243.3" y="168.9">Equi-spaced around perimeter at 30°</text>
<text x="370.1" y="298">10&quot; height</text>
<text x="143.1" y="308.2">2 &quot; Ø centered 5&quot; below top surface</text>
<text x="143.1" y="318.3">(midway point), between two of the spar holes</text>
<text x="54.2" y="349.4">Above configuration applies to both 36&quot;⌀ and 18&quot;⌀ cardboard tube.</text>
<text x="54.2" y="372">Linear separations between holes are:</text>
<text x="67.2" y="386.6">~9 &quot; for 36&quot;Ø</text>
<text x="67.2" y="401.3">~4 &quot; for 18&quot;Ø</text>
</g>
<text font-size="6.3" x="417.2" y="410.6">C</text>
<g font-size="5.8">
<text x="257.2" y="70.5">1</text>
<text x="257.2" y="76.3">2</text>
<text x="269" y="115.3">3</text>
<text x="269" y="121.2">8</text>
<text x="272.8" y="142.6">1</text>
<text x="292" y="142.6">1</text>
<text x="272.8" y="148.4">8</text>
<text x="292" y="148.3">4</text>
<text x="150.2" y="302.3">3</text>
<text x="150.2" y="308.2">8</text>
<text x="77.9" y="380.8">1</text>
<text x="77.9" y="386.6">2</text>
<text x="77.9" y="395.5">3</text>
<text x="77.9" y="401.3">4</text>
</g>
<g font-size="4.4">
<text x="343.7" y="364.3">Dave</text>
<text x="388.1" y="363.7">12/15/2014</text>
</g>
<g font-size="4.2">
<text x="68.7" y="11.7">4</text>
<text x="208.4" y="11.7">3</text>
<text x="348.1" y="11.7">2</text>
<text x="487.8" y="11.7">1</text>
<text x="15.1" y="55.5">D</text>
<text x="540.9" y="55.5">D</text>
<text x="15.2" y="163.4">C</text>
<text x="541" y="163.4">C</text>
<text x="15.3" y="271.4">B</text>
<text x="541.1" y="271.4">B</text>
<text x="15.2" y="379.3">A</text>
<text x="541" y="379.3">A</text>
<text x="501.3" y="418.3">1</text>
<text x="511.8" y="418.3">1</text>
<text x="68.7" y="423.2">4</text>
<text x="208.4" y="423.2">3</text>
<text x="348.1" y="423.2">2</text>
<text x="487.8" y="423.2">1</text>
</g>
<g font-size="3.5">
<text x="343.7" y="358.9">DRAWN</text>
<text x="343.7" y="368.5">CHECKED</text>
<text x="413.5" y="374.6">TITLE</text>
<text x="343.7" y="378">QA</text>
<text x="343.7" y="387.5">MFG</text>
<text x="343.7" y="397.1">APPROVED</text>
<text x="415.5" y="403.4">SIZE</text>
<text x="451.6" y="403.4">DWG NO</text>
<text x="530.3" y="403.4">REV</text>
<text x="413.5" y="416.1">SCALE</text>
<text x="489.7" y="418.3">SHEET</text>
<text x="506.2" y="418.3">OF</text>
</g>
</svg>
